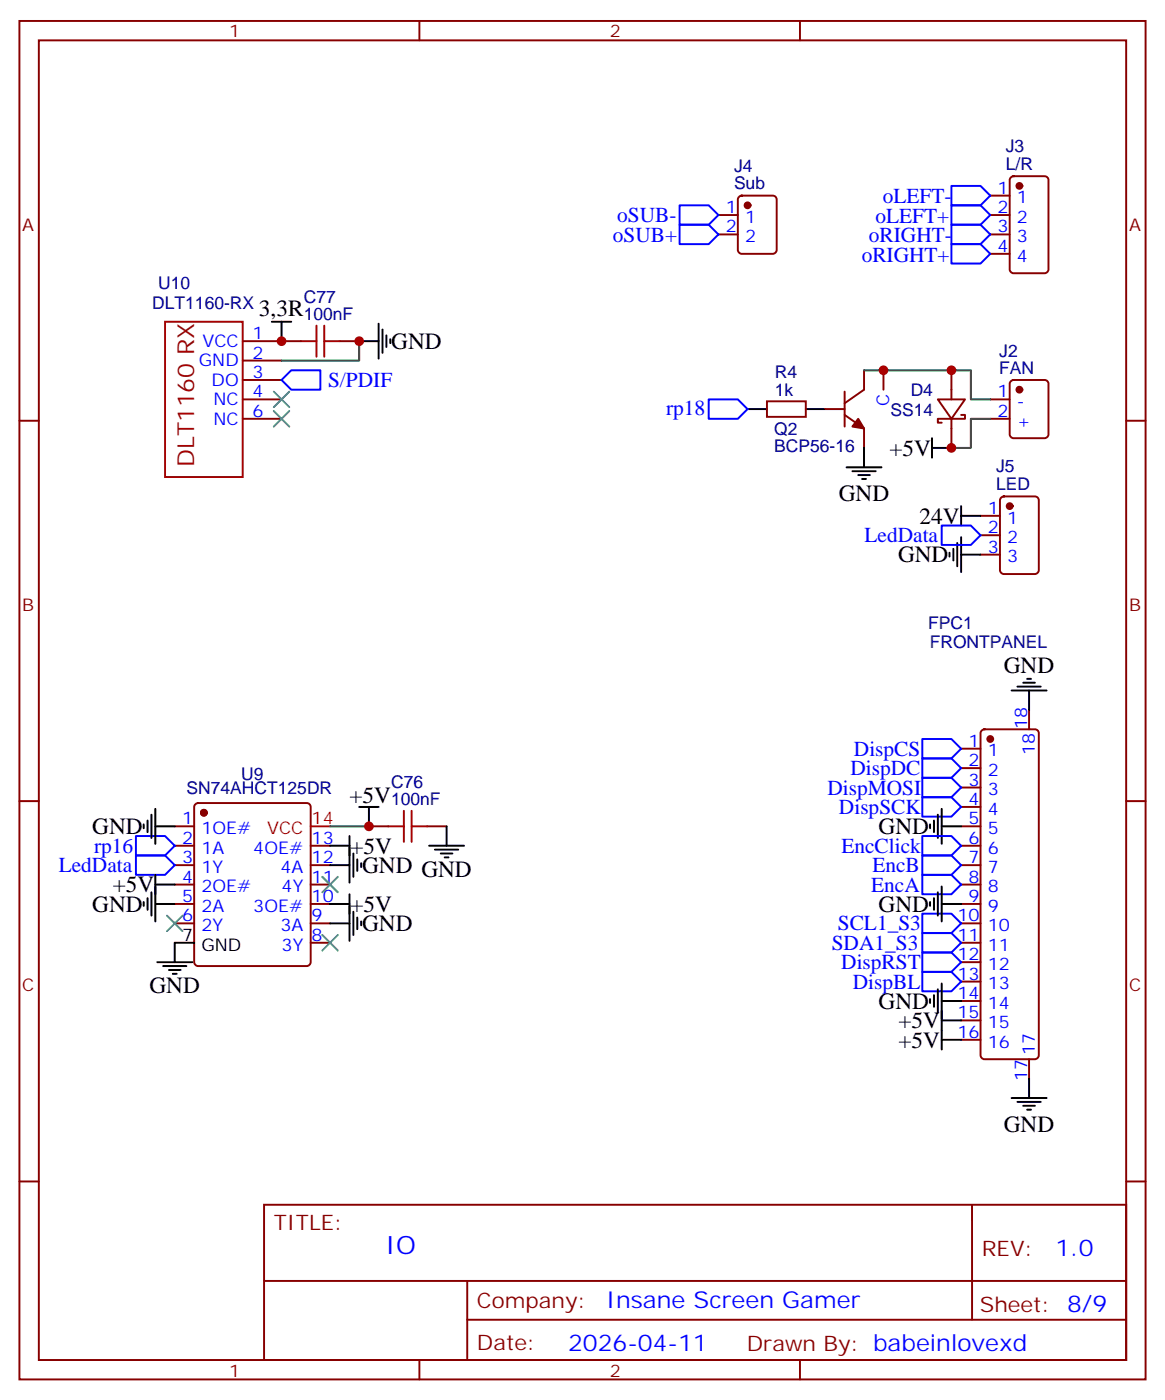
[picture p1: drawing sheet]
<svg xmlns="http://www.w3.org/2000/svg" width="212mm" height="254mm" viewBox="0 0 212 254" stroke-linecap="round" stroke-linejoin="round" font-family="sans-serif">
<g fill="none" stroke="#870000" stroke-width=".35">
<path d="M3.5 3.8h204.6v247h-204.6zM7.1 7.3h197.5v239.9h-197.5zM76.2 3.8v3.5M145.3 3.8v3.5M130.5 39.1h3.6M134.3 35.8l.5-.2h5.6a.71 .71 0 0 1 .7 .7v9.1a.76 .76 0 0 1-.7 .7h-5.6a.76 .76 0 0 1-.7-.7v-9.1zM179.9 39.1h3.5M179.9 35.6h3.5M183.7 32.2l.4-.2h5.7a.71 .71 0 0 1 .7 .7v16.3a.76 .76 0 0 1-.7 .7h-5.7a.76 .76 0 0 1-.7-.7v-16.3zM130.5 42.6h3.6M179.9 42.6h3.5M179.9 46.1h3.5"/>
<path d="M3.5 76.5h3.6M44.1 76.1h7.1M44.1 72.6h7.1M44.1 69.1h7.1M44.1 65.5h7.1M44.1 62h10.6M61.7 62h3.6M139.3 73h7.1v2.8h-7.1zM149.9 74.4h3.6M153.5 75.4l3.5 2.5v3.5M153.5 71.2v6.3M157 67.3v3.5l-3.5 2.5"/>
<path d="M160.5 67.3v3.5M170.4 72.6h4.9l-2.4 3.5zM172.9 67.3v5.3M172.9 76.1v5.3M174.6 75.4h.7v.7h-4.9v.7h.7M179.9 76.1h3.5M179.9 72.6h3.5M183.7 69.3l.4-.2h5.7a.71 .71 0 0 1 .7 .7v9.2a.76 .76 0 0 1-.7 .7h-5.7a.76 .76 0 0 1-.7-.7v-9.2zM204.6 76.5h3.5M178.2 93.8h3.5M178.2 97.3h3.5M181.9 90.4l.5-.2h5.6a.71 .71 0 0 1 .7 .7v12.7a.76 .76 0 0 1-.7 .8h-5.6a.76 .76 0 0 1-.7-.8v-12.7z"/>
<path d="M178.2 100.8h3.5M174.6 139.6h3.6M174.6 136.1h3.6M178.4 132.8l.5-.2h9.1a.71 .71 0 0 1 .7 .7v58.5a.76 .76 0 0 1-.7 .7h-9.1a.76 .76 0 0 1-.7-.7v-58.5zM187 129v3.6M3.5 145.6h3.6M31.7 157.3h3.6M31.7 153.7h3.6M31.7 150.2h3.6M35.5 146.2l.5-.2h19.7a.71 .71 0 0 1 .7 .7v28.2a.76 .76 0 0 1-.7 .7h-19.7a.76 .76 0 0 1-.7-.7v-28.2zM56.4 157.3h3.6M56.4 153.7h3.6"/>
<path d="M67 150.2h3.6M77.6 150.2h3.5M174.6 157.3h3.6M174.6 153.7h3.6M174.6 150.2h3.6M174.6 146.7h3.6M174.6 143.2h3.6M204.6 145.6h3.5M31.7 167.9h3.6M31.7 164.3h3.6M31.7 160.8h3.6M56.4 171.4h3.6"/>
<path d="M56.4 167.9h3.6M56.4 164.3h3.6M56.4 160.8h3.6M174.6 178.4h3.6M174.6 174.9h3.6M174.6 171.4h3.6M174.6 167.9h3.6M174.6 164.3h3.6M174.6 160.8h3.6M174.6 189h3.6M174.6 185.5h3.6M174.6 182h3.6"/>
<path d="M187 192.5v3.6M3.5 214.8h3.6M48 219h156.6v28.2h-156.6zM176.6 219v20.9M204.6 214.8h3.5M48 232.9h156.5M84.9 239.9h119.6M84.9 232.9v14.1M76.2 247.2v3.6M145.3 247.2v3.6"/>
</g>
<path d="M30 58.5h14.1v28.2h-14.1z" fill="none" stroke="#900" stroke-width=".35"/>
<g fill="none" stroke="#000" stroke-width=".35">
<path d="M49.4 58.5h3.5M51.2 58.5v3.5M68.8 58.8v6.4M69.5 59.9v4.2M65.3 62h3.5M70.2 61v2.1M70.9 61.7v.7M135.8 74.4h3.5M146.4 74.4h3.5M169.3 79.7v3.5M153.8 84.9h6.4M154.9 85.7h4.2"/>
<path d="M155.9 86.4h2.1M156.6 87.1h.7M157 81.4v3.5M169.3 81.4h3.6M173.2 99.8v2.1M173.9 98.7v4.2M174.6 92v3.5M174.6 97.6v6.4M174.6 93.8h3.6M172.5 100.5v.7M174.6 100.8h3.6M183.8 125.5h6.3"/>
<path d="M184.9 124.8h4.2M185.9 124.1h2.1M186.6 123.4h.7M187 125.5v3.5M26.1 149.9v.7M26.8 149.2v2.1M27.5 148.1v4.2M28.2 150.2h3.5M28.2 147v6.4M28.2 159v8.5M60 153.7h3.5M60 157.3h3.5"/>
<path d="M63.5 152v8.4M64.2 155.2v4.2M64.9 156.2v2.1M65.3 146.7h3.5M65.6 156.9v.7M67 146.7v3.5M78 153.7h6.3M79 154.4h4.3M80.1 155.2h2.1M80.8 155.9h.7M81.1 150.2v3.5M169 149.9v.7"/>
<path d="M169.7 149.2v2.1M170.4 148.1v4.2M171.1 150.2h3.5M171.1 147v6.4M26.1 164v.7M26.8 163.3v2.1M27.5 162.2v4.2M28.2 164.3h3.5M28.2 160.8h3.5M28.6 174.9h6.3M29.6 175.6h4.3M30.7 176.3h2.1"/>
<path d="M31.4 177h.7M35.3 171.4h-3.6v3.5M60 164.3h3.5M60 167.9h3.5M63.5 162.6v8.4M64.2 165.7v4.3M64.9 166.8v2.1M65.6 167.5v.7M169 164v.7M169.7 163.3v2.1M170.4 162.2v4.2M170.4 179.8v4.3"/>
<path d="M171.1 161.1v6.4M171.1 178.8v12M171.1 164.3h3.5M169 181.6v.7M169.7 180.9v2.1M171.1 182h3.5M171.1 185.5h3.5M171.1 189h3.5M183.8 199.6h6.3M187 196.1v3.5M184.9 200.3h4.2M185.9 201h2.1"/>
<path d="M186.6 201.7h.7"/>
</g>
<g fill="#870000" stroke="#870000" stroke-width=".35">
<path d="M155.9 76.1l1.1 1.8-2.1-.4z"/>
<circle cx="179.9" cy="134.3" r=".53"/>
<circle cx="183.4" cy="92" r=".53"/>
<circle cx="135.8" cy="37.3" r=".53"/>
<circle cx="185.2" cy="33.8" r=".53"/>
<circle cx="185.2" cy="70.8" r=".53"/>
<circle cx="37" cy="147.7" r=".53"/>
</g>
<path d="M56.4 150.2h3.6" fill="none" stroke="#f00" stroke-width=".35"/>
<path d="M57.5 59.2v5.6M58.9 59.2v5.6M54.7 62h2.8M58.9 62h2.8M70.6 150.2h2.8M73.4 147.4v5.6M74.8 147.4v5.6M74.8 150.2h2.8" fill="none" stroke="#a10000" stroke-width=".35"/>
<g fill="none" stroke="#00f" stroke-width=".35">
<path d="M123.5 37.3h5.3l1.7 1.8-1.7 1.8h-5.3zM172.9 33.8h5.3l1.7 1.8-1.7 1.7h-5.3zM172.9 37.3h5.3l1.7 1.8-1.7 1.8h-5.3zM123.5 40.9h5.3l1.7 1.7-1.7 1.8h-5.3zM172.9 40.9h5.3l1.7 1.7-1.7 1.8h-5.3zM172.9 44.4h5.3l1.7 1.7-1.7 1.8h-5.3zM51.2 69.1l1.7-1.8h5.3v3.5h-5.3zM128.8 72.6h5.3l1.7 1.8-1.7 1.7h-5.3zM171.1 95.5h5.3l1.8 1.8-1.8 1.8h-5.3zM167.6 134.3h5.3l1.7 1.8-1.7 1.8h-5.3zM167.6 137.9h5.3l1.7 1.7-1.7 1.8h-5.3zM24.7 155.5h5.3l1.7 1.8-1.7 1.7h-5.3z"/>
<path d="M24.7 152h5.3l1.7 1.7-1.7 1.8h-5.3zM167.6 141.4h5.3l1.7 1.8-1.7 1.7h-5.3zM167.6 144.9h5.3l1.7 1.8-1.7 1.7h-5.3zM167.6 152h5.3l1.7 1.7-1.7 1.8h-5.3zM167.6 155.5h5.3l1.7 1.8-1.7 1.7h-5.3zM167.6 159h5.3l1.7 1.8-1.7 1.8h-5.3zM167.6 166.1h5.3l1.7 1.8-1.7 1.7h-5.3zM167.6 169.6h5.3l1.7 1.8-1.7 1.7h-5.3zM167.6 173.1h5.3l1.7 1.8-1.7 1.8h-5.3zM167.6 176.7h5.3l1.7 1.7-1.7 1.8h-5.3z"/>
</g>
<path d="M65.3 62v3.5h-14.1M157 67.3h19.4v5.3h3.5M179.9 76.1h-3.5v5.3h-3.5M60 150.2h7" fill="none" stroke="#008700" stroke-width=".35"/>
<g fill="#c00">
<circle cx="160.5" cy="67.3" r=".88"/>
<circle cx="172.9" cy="67.3" r=".88"/>
<circle cx="172.9" cy="81.4" r=".88"/>
<circle cx="67" cy="150.2" r=".88"/>
<circle cx="65.3" cy="62" r=".88"/>
<circle cx="51.2" cy="62" r=".88"/>
</g>
<path d="M49.7 71.2l2.9 2.8M49.7 74.7l2.9 2.8M52.6 71.2l-2.9 2.8M52.6 74.7l-2.9 2.8M58.6 159.4l2.8 2.8M61.4 159.4l-2.8 2.8M30.3 166.4l2.9 2.9M33.2 166.4l-2.9 2.9M58.6 170l2.8 2.8M61.4 170l-2.8 2.8" fill="none" stroke="#3c3" stroke-width=".35"/>
<text font-size="4.6" fill="#00f" x="70.1" y="228">IO</text>
<g font-size="4.2">
<text x="47" y="57.4">3,3R</text>
<text x="71.1" y="63.5">GND</text>
<text x="161.6" y="82.9">+5V</text>
<text x="152.4" y="91">GND</text>
<text x="167" y="95.2">24V</text>
<text x="163.2" y="102.2">GND</text>
<text x="182.4" y="122.3">GND</text>
<text x="63.5" y="146">+5V</text>
<text x="16.8" y="151.6">GND</text>
<text x="63.7" y="155.2">+5V</text>
<text x="159.6" y="151.6">GND</text>
<text x="65.8" y="158.7">GND GND</text>
<text x="16.8" y="165.8">GND</text>
<text x="20.5" y="162.2">+5V</text>
<text x="63.7" y="165.8">+5V</text>
<text x="159.6" y="165.7">GND</text>
<text x="65.8" y="169.3">GND</text>
<text x="27.2" y="180.6">GND</text>
<text x="159.6" y="183.4">GND</text>
<text x="163.2" y="186.9">+5V</text>
<text x="163.2" y="190.4">+5V</text>
<text x="182.4" y="205.7">GND</text>
</g>
<text font-size="4.2" fill="#900" x="35.3" y="84.9" transform="rotate(-90 35.3 84.9)">DLT1160 RX</text>
<g font-size="4.2" fill="#00f">
<text x="191.8" y="228.3">1.0</text>
<text x="110.2" y="237.8">Insane Screen Gamer</text>
<text x="103.2" y="245.6">2026-04-11</text>
</g>
<g font-size="3.9" fill="#00f">
<text x="112.2" y="40.4">oSUB-</text>
<text x="159.1" y="40.5">oLEFT+</text>
<text x="160.4" y="37">oLEFT-</text>
<text x="111.3" y="44">oSUB+</text>
<text x="156.6" y="47.6">oRIGHT+</text>
<text x="157.9" y="44">oRIGHT-</text>
<text x="59.6" y="70.3">S/PDIF</text>
<text x="121" y="75.5">rp18</text>
<text x="157.1" y="98.5">LedData</text>
<text x="155.2" y="137.4">DispCS</text>
<text x="154.5" y="140.9">DispDC</text>
<text x="150.3" y="144.4">DispMOSI</text>
<text x="152.4" y="148">DispSCK</text>
<text x="17.1" y="155">rp16</text>
<text x="152.9" y="155">EncClick</text>
<text x="10.7" y="158.5">LedData</text>
<text x="158.5" y="158.5">EncB</text>
<text x="158.3" y="162.1">EncA</text>
<text x="151.1" y="172.6">SDA1_S3</text>
<text x="152.2" y="169.1">SCL1_S3</text>
<text x="152.9" y="176.2">DispRST</text>
<text x="154.9" y="179.7">DispBL</text>
</g>
<g font-size="3.9" fill="#800">
<text x="49.7" y="223.6">TITLE:</text>
<text x="178.4" y="228.3">REV:</text>
<text x="86.6" y="237.8">Company:</text>
<text x="178" y="238.4">Sheet: 8/9</text>
<text x="86.6" y="245.5">Date:</text>
<text x="135.7" y="245.6">Drawn By: babeinlovexd</text>
</g>
<g font-size="3.2" fill="#800">
<text x="41.6" y="6.8">1</text>
<text x="110.8" y="6.8">2</text>
<text x="4.1" y="41.9">A</text>
<text x="205.1" y="41.9">A</text>
<text x="4.1" y="111.1">B</text>
<text x="205.1" y="111.1">B</text>
<text x="4.1" y="180.2">C</text>
<text x="205.1" y="180.2">C</text>
<text x="41.6" y="250.2">1</text>
<text x="110.8" y="250.2">2</text>
</g>
<g font-size="3.2" fill="#000080">
<text x="182.7" y="27.6">J3</text>
<text x="133.4" y="34.4">Sub</text>
<text x="133.4" y="31.3">J4</text>
<text x="182.7" y="30.9">L/R</text>
<text x="28.7" y="52.6">U10</text>
<text x="27.7" y="56.1">DLT1160-RX</text>
<text x="55.2" y="58.1">100nF</text>
<text x="55.2" y="55">C77</text>
<text x="181.6" y="64.8">J2</text>
<text x="140.8" y="71.9">1k</text>
<text x="140.8" y="68.8">R4</text>
<text x="165.5" y="72">D4</text>
<text x="181.6" y="68">FAN</text>
<text x="161.8" y="75.5">SS14</text>
<text x="140.7" y="82.2">BCP56-16</text>
<text x="140.7" y="79.1">Q2</text>
<text x="181" y="89">LED</text>
<text x="181" y="85.8">J5</text>
<text x="168.7" y="114.3">FPC1</text>
<text x="168.9" y="117.8">FRONTPANEL</text>
<text x="43.8" y="141.7">U9</text>
<text x="71.1" y="143.2">C76</text>
<text x="33.9" y="144.3">SN74AHCT125DR</text>
<text x="71.1" y="146.3">100nF</text>
</g>
<g font-size="3.2" fill="#00f">
<text x="181.3" y="35.2">1</text>
<text x="131.9" y="38.7">1</text>
<text x="135.4" y="40.5">1</text>
<text x="181.3" y="38.7">2</text>
<text x="184.7" y="37">1</text>
<text x="184.7" y="40.5">2</text>
<text x="131.9" y="42.3">2</text>
<text x="135.4" y="44">2</text>
<text x="181.3" y="42.3">3</text>
<text x="181.3" y="45.8">4</text>
<text x="184.7" y="44">3</text>
<text x="184.7" y="47.6">4</text>
<text x="36.8" y="63.1">VCC</text>
<text x="45.9" y="65.2">2</text>
<text x="45.9" y="61.7">1</text>
<text x="36.1" y="66.6">GND</text>
<text x="38.4" y="70.1">DO</text>
<text x="45.9" y="68.7">3</text>
<text x="38.8" y="77.2">NC</text>
<text x="38.8" y="73.7">NC</text>
<text x="45.9" y="75.8">6</text>
<text x="45.9" y="72.2">4</text>
<text x="161.6" y="73.8" transform="rotate(-90 161.6 73.8)">C</text>
<text x="181.3" y="72.2">1</text>
<text x="181.3" y="75.8">2</text>
<text x="184.7" y="74">-</text>
<text x="184.7" y="77.5">+</text>
<text x="179.5" y="93.4">1</text>
<text x="183" y="95.2">1</text>
<text x="179.5" y="96.9">2</text>
<text x="179.5" y="100.5">3</text>
<text x="183" y="98.7">2</text>
<text x="183" y="102.2">3</text>
<text x="176" y="135.7">1</text>
<text x="179.5" y="137.5">1</text>
<text x="186.6" y="132.6" transform="rotate(-90 186.6 132.6)">18</text>
<text x="188" y="137.3" transform="rotate(-90 188 137.3)">18</text>
<text x="176" y="142.8">3</text>
<text x="176" y="139.3">2</text>
<text x="179.5" y="141">2</text>
<text x="33.1" y="149.9">1</text>
<text x="176" y="149.9">5</text>
<text x="176" y="146.3">4</text>
<text x="179.5" y="148.1">4</text>
<text x="179.5" y="144.6">3</text>
<text x="33.1" y="153.4">2</text>
<text x="36.6" y="151.6">1OE#</text>
<text x="36.6" y="155.2">1A</text>
<text x="46" y="155.2">4OE#</text>
<text x="56.6" y="153.4">13</text>
<text x="176" y="153.4">6</text>
<text x="179.5" y="155.2">6</text>
<text x="179.5" y="151.6">5</text>
<text x="33.1" y="156.9">3</text>
<text x="33.1" y="160.4">4</text>
<text x="36.6" y="158.7">1Y</text>
<text x="51" y="158.7">4A</text>
<text x="56.6" y="160.4">11</text>
<text x="56.6" y="156.9">12</text>
<text x="176" y="160.4">8</text>
<text x="176" y="156.9">7</text>
<text x="179.5" y="158.7">7</text>
<text x="33.1" y="164">5</text>
<text x="33.1" y="167.5">6</text>
<text x="36.6" y="162.2">2OE#</text>
<text x="36.6" y="165.7">2A</text>
<text x="46" y="165.7">3OE#</text>
<text x="51.2" y="162.2">4Y</text>
<text x="56.6" y="167.5">9</text>
<text x="56.6" y="164">10</text>
<text x="173.9" y="167.5">10</text>
<text x="176" y="164">9</text>
<text x="179.5" y="165.7">9</text>
<text x="179.5" y="162.2">8</text>
<text x="36.6" y="169.3">2Y</text>
<text x="51" y="169.3">3A</text>
<text x="51.2" y="172.8">3Y</text>
<text x="56.6" y="171">8</text>
<text x="173.9" y="171">11</text>
<text x="179.5" y="172.8">11</text>
<text x="179.5" y="169.3">10</text>
<text x="173.9" y="178.1">13</text>
<text x="173.9" y="174.6">12</text>
<text x="179.5" y="179.8">13</text>
<text x="179.5" y="176.3">12</text>
<text x="173.9" y="185.1">15</text>
<text x="173.9" y="181.6">14</text>
<text x="179.5" y="183.4">14</text>
<text x="173.9" y="188.7">16</text>
<text x="179.5" y="190.4">16</text>
<text x="179.5" y="186.9">15</text>
<text x="188" y="191.8" transform="rotate(-90 188 191.8)">17</text>
<text x="186.6" y="196.6" transform="rotate(-90 186.6 196.6)">17</text>
</g>
<g font-size="3.2" fill="#f00">
<text x="56.6" y="149.9">14</text>
<text x="48.5" y="151.6">VCC</text>
</g>
<g font-size="3.2">
<text x="33.1" y="171">7</text>
<text x="36.6" y="172.8">GND</text>
</g>
</svg>
